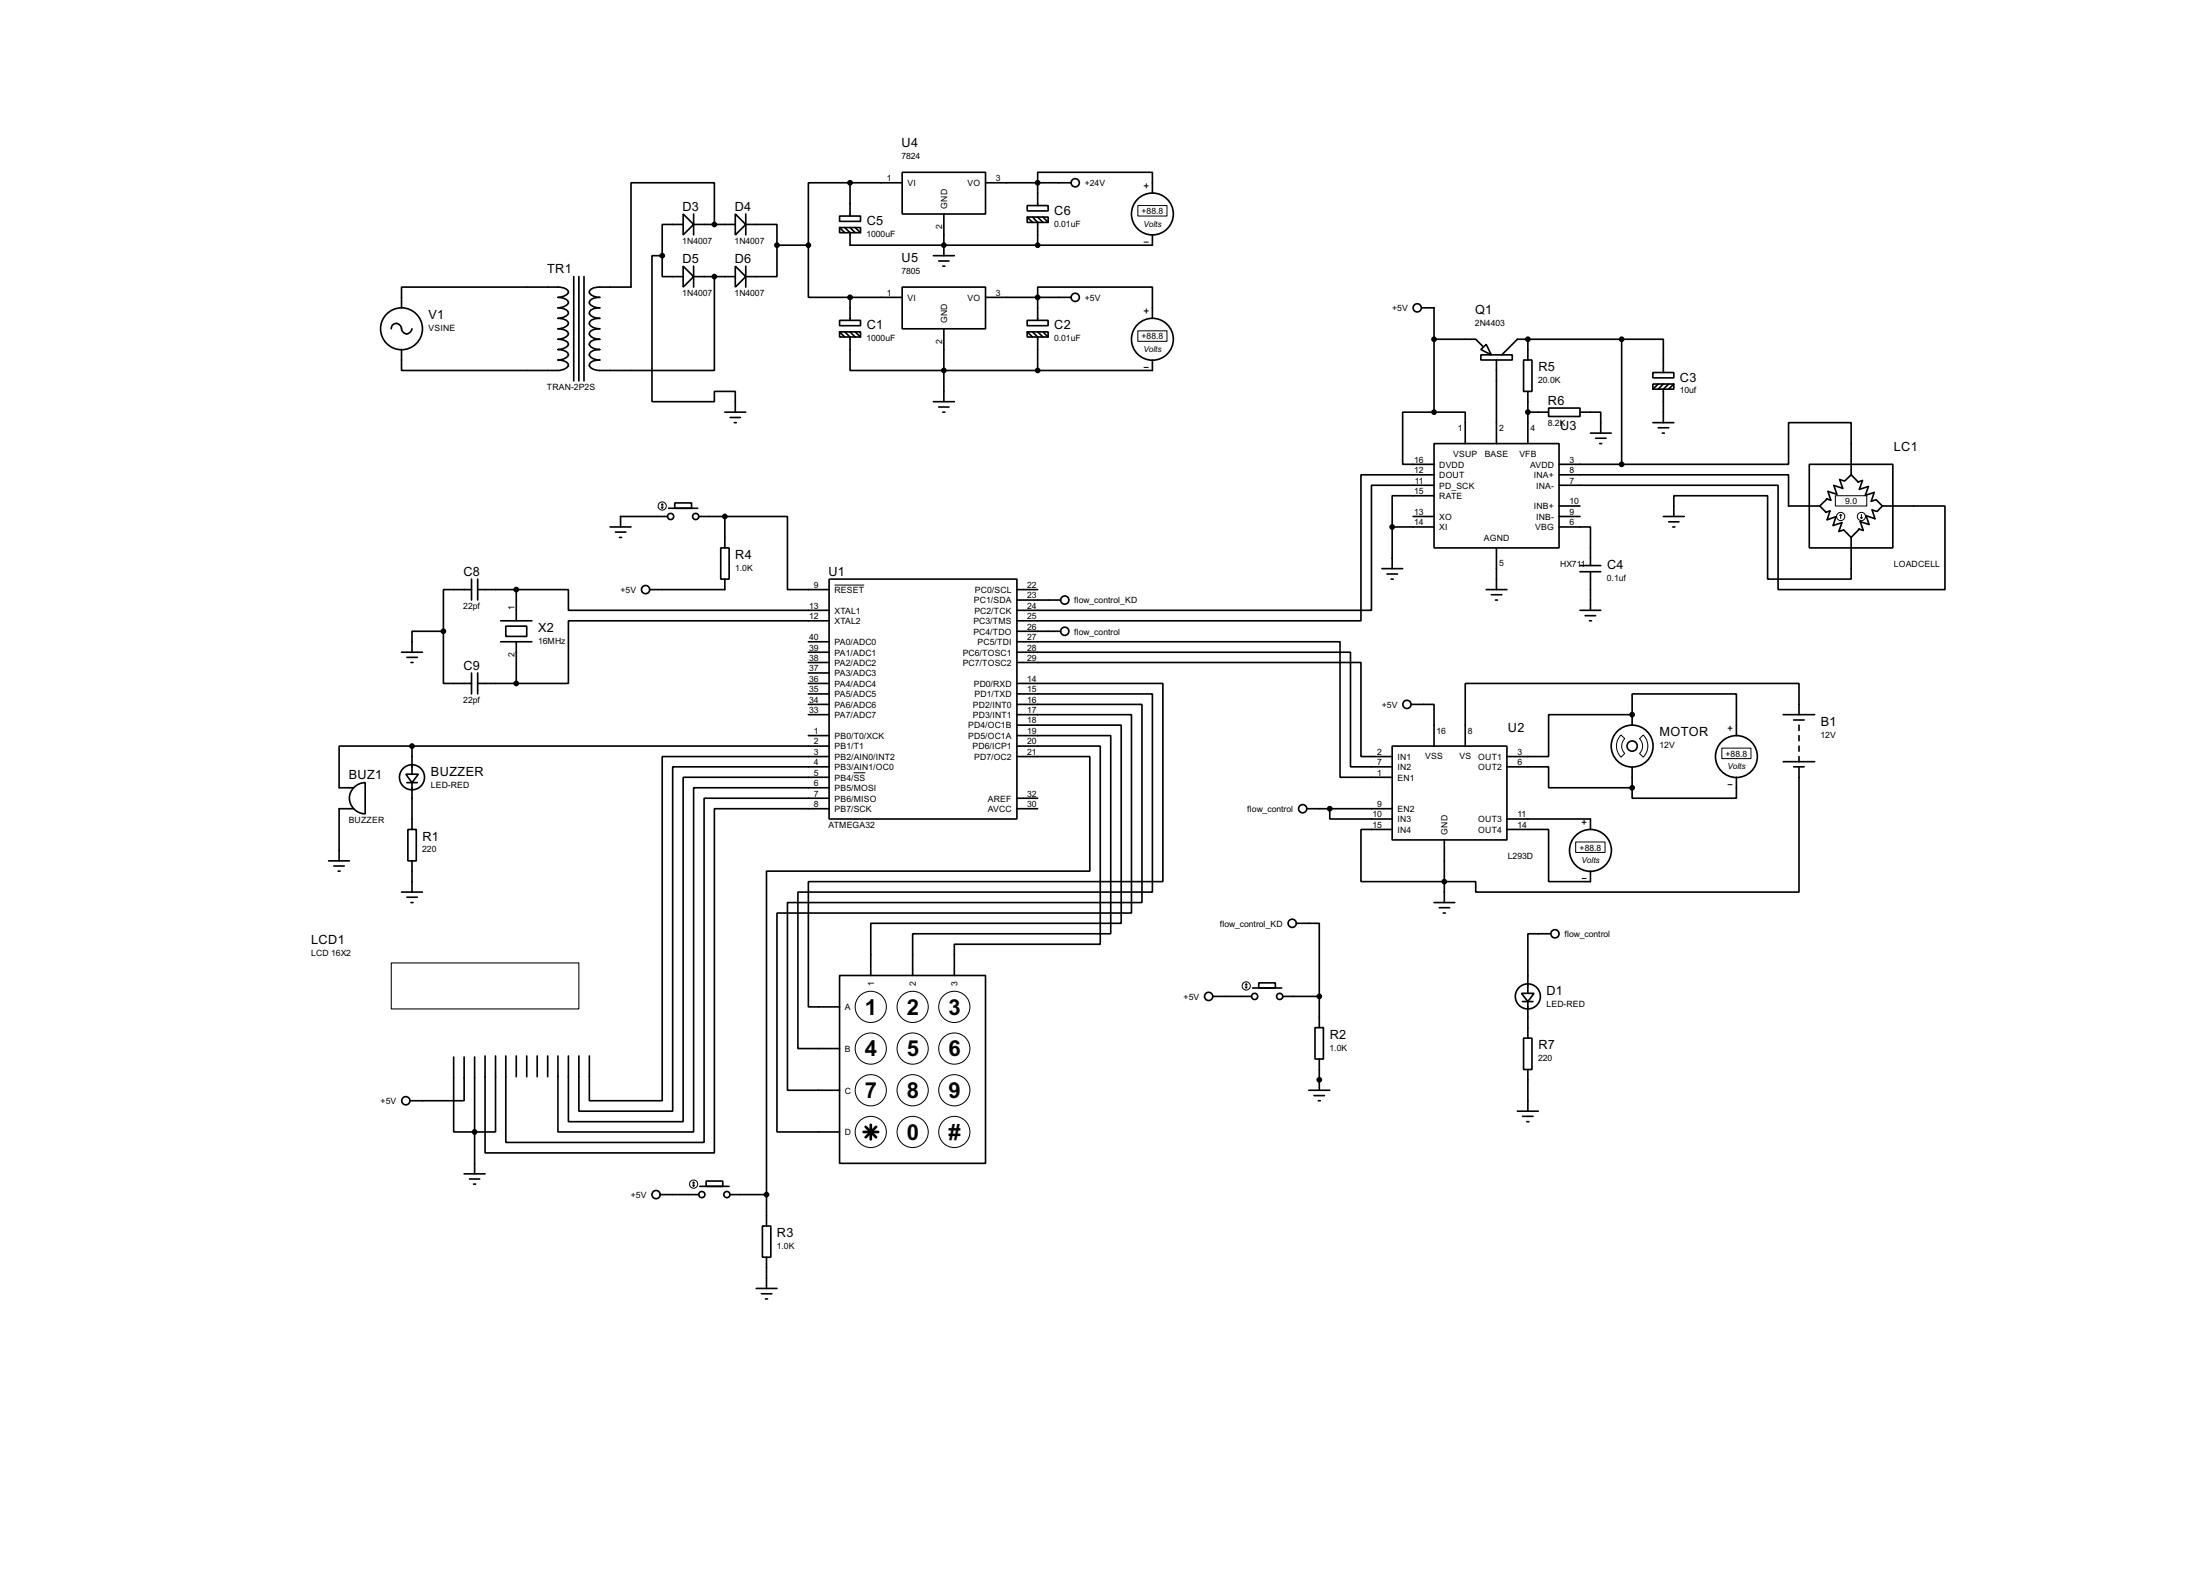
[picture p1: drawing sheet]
<svg xmlns="http://www.w3.org/2000/svg" width="536mm" height="383mm" viewBox="0 0 536 383" stroke-linecap="round" stroke-linejoin="round" font-family="sans-serif">
<g fill="none" stroke="#000" stroke-width=".4">
<path d="M166.4 52.1l2.6 2.6-2.6 2.5zM166.4 54.7h-5.1v7.6M169 54.7h10.1M169 52.1v5.1M174 54.7v-10.2h-20.3v25.4h-7.6a2.12 2.12 0 0 0-2.5 1.3 2.4 2.4 0 0 0 2.5 1.2 2.14 2.14 0 0 0-2.5 1.3 2.4 2.4 0 0 0 2.5 1.3 2.09 2.09 0 0 0-2.5 1.3 2.4 2.4 0 0 0 2.5 1.2 2.12 2.12 0 0 0-2.5 1.3 2.35 2.35 0 0 0 2.5 1.3 2.12 2.12 0 0 0-2.5 1.2 2.41 2.41 0 0 0 2.5 1.3 2.12 2.12 0 0 0-2.5 1.3 2.4 2.4 0 0 0 2.5 1.2 2.14 2.14 0 0 0-2.5 1.3 2.4 2.4 0 0 0 2.5 1.3 2.09 2.09 0 0 0-2.5 1.3 2.4 2.4 0 0 0 2.5 1.2h27.9v-22.8M179.1 52.1l2.6 2.6-2.6 2.5zM181.7 54.7h7.6v5M181.7 52.1v5.1M189.3 59.7v7.7h-7.6M189.3 59.7h7.6M196.9 59.7v12.7h10.2M204.5 52.6h5.1v1.3h-5.1z"/>
<path d="M204.5 55.4h5.1v1.3h-5.1zM204.5 55.4l1.3 1.3M205.8 55.4l1.3 1.3v3h73.6v-2.5M207.1 44.5h-10.2v15.2M207.1 44.5v8.1M207.1 44.5h12.7M207.1 55.4l1.2 1.3M208.3 55.4l1.3 1.3M219.8 42h20.3v10.1h-20.3zM229.9 52.1v10.2M240.1 44.5h20.8M250.2 50.1h5.1v1.3h-5.1z"/>
<path d="M250.2 52.9h5.1v1.3h-5.1zM250.2 52.9l1.3 1.3M251.5 52.9l1.3 1.3v5.5M252.8 52.9l1.3 1.3M254.1 52.9l1.2 1.3M280.7 47v-5h-27.9v8.1M97.8 75v-5.1h38.7a2.03 2.03 0 0 1 2 1.3 2.68 2.68 0 0 1-2.6 1.2h.6a2.06 2.06 0 0 1 2 1.3 2.68 2.68 0 0 1-2.6 1.3h.6a2 2 0 0 1 2 1.3 2.68 2.68 0 0 1-2.6 1.2h.6a2.03 2.03 0 0 1 2 1.3 2.61 2.61 0 0 1-2.6 1.3h.6a2.03 2.03 0 0 1 2 1.2 2.7 2.7 0 0 1-2.6 1.3h.6a2.03 2.03 0 0 1 2 1.3 2.68 2.68 0 0 1-2.6 1.2h.6a2.06 2.06 0 0 1 2 1.3 2.68 2.68 0 0 1-2.6 1.3h.6a2 2 0 0 1 2 1.3 2.68 2.68 0 0 1-2.6 1.2h-38.1v-5.1M139.8 67.4v25.4M141 67.4v25.4M142.3 67.4v25.4M161.3 62.3v5.1h5.1M161.3 62.3h-2.5v35.5h15.2v-2.5h5.1v5.1"/>
<path d="M166.4 64.8l2.6 2.6-2.6 2.5zM169 67.4h10.1M169 64.8v5.1M179.1 64.8l2.6 2.6-2.6 2.5zM181.7 64.8v5.1M204.5 78h5.1v1.3h-5.1zM207.1 72.4v5.6M207.1 72.4h12.7M219.8 69.9h20.3v10.2h-20.3zM227.4 62.3h5.1M228.7 63.6h2.5M229.7 64.8h.5"/>
<path d="M240.1 72.4h20.8M250.2 78h5.1v1.3h-5.1zM280.7 77.5v-7.6h-27.9v8.1M346.3 75h3v25.4M95.3 80.1a1.3 1.3 0 0 1 1.5-1.3 1.3 1.3 0 0 1 1.1 1.6 1.27 1.27 0 0 0 1.3 .9 1.27 1.27 0 0 0 1.2-1.2M204.5 80.8h5.1v1.3h-5.1zM204.5 80.8l1.3 1.3M205.8 80.8l1.3 1.3v8.1h73.6v-2.5M207.1 80.8l1.2 1.3M208.3 80.8l1.3 1.3M227.4 97.8h5.1M228.7 99.1h2.5"/>
<path d="M229.9 80.1v17.7M250.2 80.8h5.1v1.3h-5.1zM250.2 80.8l1.3 1.3M251.5 80.8l1.3 1.3v8.1M252.8 80.8l1.3 1.3M254.1 80.8l1.2 1.3M349.3 82.6h10.2l1.7 1.8M360.7 85.1l1.3-1.2 1.3 2.5zM360.7 86.4h7.7v1.3h-7.7zM364.5 87.7v20.3M371.1 87.7h2.1v7.6h-2.1zM372.2 82.6v5.1"/>
<path d="M372.2 95.3v12.7M377.2 99.4h7.7v2h-7.7zM395 82.6h10.2v8.1M395 82.6h-25.4l-3.8 3.8M395 82.6v30.5M402.6 90.7h5.1v1.3h-5.1zM402.6 93.5h5.1v1.3h-5.1zM403.9 93.5l-1.3 1.3M405.2 93.5l-1.3 1.3M406.5 93.5l-1.3 1.3v8.1M407.7 93.5l-1.2 1.3M176.6 100.4h5.1"/>
<path d="M177.9 101.7h2.5M178.9 102.9h.5M229.7 100.4h.5M349.3 108h30.5v25.4h-30.5zM349.3 115.6h-17.8v35.6h-83.8M349.3 118.2h-15.2v30.4h-86.4M349.3 100.4h-7.6v12.7h7.6M349.3 100.4h7.6v7.6M372.2 100.4h5M379.8 115.6h55.9v7.6h7.6M379.8 118.2h53.3v25.4h40.7v-20.4h-15.3M379.8 113.1h15.2"/>
<path d="M384.9 100.4h5v5.1M387.4 105.5h5.1M388.7 106.7h2.5M389.7 108h.5M395 113.1h40.7v-10.2h15.2v12.7M402.6 102.9h5.1M403.9 104.2h2.6M404.9 105.5h.5M440.7 113.1h20.4v20.3h-20.4zM449.2 117.1l-1.1-.3 .8 2.1-2.2-.7 .7 2.2-2.1-.7 .7 2.1-1.1-.3M450.9 115.6l1.8 1.8M450.9 115.6l-1.5 1.5"/>
<path d="M452.6 117.4l1.1-.4-.8 2.2 2.2-.7-.7 2.1 2.1-.7-.7 2.2 1.1-.4M148.6 128.3h5.1M149.9 129.6h2.6M150.9 130.9h.5M162.6 125.8h-11.4v2.5M162.9 123.8h7.1M164.4 122.5h4.1v1.3h-4.1zM170.2 125.8h6.4M175.6 133.4h2v7.6h-2zM176.6 125.8h15.2v17.8h10.2M176.6 125.8v7.6M336.6 138.5h5.1"/>
<path d="M337.9 139.8h2.5M339.1 128.3h10.2M339.1 128.3v10.2M344.2 125.8h5.1M349.3 120.7h-10.2v7.6M364.5 133.4v10.2M379.8 128.3h7.6v9.4M379.8 125.8h5.1M379.8 123.2h5.1M384.9 139.2h5M384.9 137.7h5M387.4 139.2v9.4"/>
<path d="M405.2 125.8h5.1M406.5 127.1h2.5M407.5 128.3h.5M407.7 125.8v-5.1h22.9v20.3h20.3v-10.1M443.3 123.2l1.5 1.6M444.7 124.8l1.1-.4-.7 2.2 2.1-.8-.7 2.2 2.2-.7-.8 2.1 1.1-.3M445.1 121.5l-1.8 1.7M449.1 129.1l1.8 1.8M452.9 128.8l-2 2.1M457 121.7l1.5 1.5M457.1 124.5l-1.1-.3 .7 2.1-2.1-.7 .7 2.1-2.2-.7 .8 2.2-1.1-.4M458.5 123.2l-1.2 1.3"/>
<path d="M97.8 158.8h5.1M108 153.7v12.7h6.9M108 153.7h-7.6v5.1M114.9 143.6h-6.9v10.1M114.9 141v5.1M116.4 143.6h9.4M116.4 141v5.1M122 151.2h7.6M122 156.3h7.6M123.2 152.5h5.1v2.5h-5.1zM125.8 143.6h12.7v5h63.5M125.8 143.6v7.6"/>
<path d="M125.8 156.3v10.1M176.6 141v2.6h-18.3M196.9 156.3h5.1M196.9 158.8h5.1M202 141h45.7v58.4h-45.7zM202 151.2h-63.5v15.2h-12.7M247.7 158.8h81.3v27.9h10.1M247.7 156.3h78.7v33h12.7M247.7 153.7h10.7M247.7 143.6h5.1M247.7 146.1h10.7M338.9 141h.5"/>
<path d="M362 143.6h5.1M363.3 144.8h2.5M364.3 146.1h.5M384.9 148.6h5M386.1 149.9h2.6M387.2 151.2h.5M99.1 160.1h2.6M100.1 161.3h.5M114.9 163.9v5.1M116.4 166.4h9.4M116.4 163.9v5.1M196.9 166.4h5.1"/>
<path d="M196.9 179.1h5.1M196.9 169h5.1M196.9 171.5h5.1M196.9 174h5.1M196.9 161.3h5.1M196.9 163.9h5.1M247.7 176.6h25.4v48.2h-61v12.7M247.7 179.1h22.9v48.3h-48.3v10.1M247.7 166.4h35.6v48.3h-86.4v30.5h7.6M247.7 169h33v48.2h-86.3v38.1h10.1M247.7 171.5h30.5v48.3h-86.4v45.7h12.7M247.7 174h27.9v48.3h-86.3v53.3h15.2"/>
<path d="M247.7 161.3h83.8v22.9h7.6M343.7 171.5h5.6v10.2M397.6 174h-20.4v10.2h-10.1M397.6 174v-5h25.4v10.1M397.6 174v2.6M434.4 174h7.6M436.9 175.3h2.6M438.2 174v-7.6h-81.3v15.3M438.2 176.6v1.3M438.2 179.1v1.3M86.2 196.9h-3.6v12.7M86.3 191.7a3.9 3.9 0 0 1 2.7-1.1v7.6a3.8 3.8 0 0 1-3.6-2.4 3.8 3.8 0 0 1 .9-4.1z"/>
<path d="M98.9 188.5h3l-1.5 2.1zM99.1 190.6h2.6M100.4 181.7h-17.8v10.1h3.6M100.4 181.7v6.8M100.4 190.6v11.4M100.4 181.7h101.6M202 184.2h-40.7v83.8h-17.7v-10.9M202 186.7h-38.1v83.9h-22.9v-13.5M202 189.3h-35.6v83.8h-27.9v-16M202 191.8h-33v83.8h-33.1v-18.5M202 194.4h-30.5v83.8h-48.3v-21.1M202 196.9h-28v83.8h-55.8v-23.6"/>
<path d="M247.7 181.7h20.3v48.2h-35.5v7.6M247.7 184.2h17.8v27.9h-78.8v78.8M247.7 196.9h5.1M247.7 194.4h5.1M318.3 196.9h20.8M323.9 196.9v2.5h15.2M339.1 181.7h28v22.8h-28zM367.1 186.7h10.1v5.1h20.4M367.1 199.4h20.3v2.6M397.6 186.7v5.1M423 189.3v5.1h-25.4v-2.6M434.4 185.5h7.6"/>
<path d="M436.9 186.7h2.6M438.2 186.7v30.5h-78.7v-2.5h-28v-12.7h7.6M438.2 181.7v1.2M438.2 184.2v1.3M80.1 209.6h5M81.3 210.9h2.6M82.4 212.1h.5M97.8 217.2h5.1M99.1 218.5h2.6M99.4 202h2v7.6h-2zM100.1 219.8h.5M100.4 209.6v7.6"/>
<path d="M349.3 219.8h5.1M351.8 204.5v15.3M367.1 202h10.1v12.7h10.2v-2.6M204.5 237.5h35.6v45.8h-35.6zM306.6 239.3h4.1v1.3h-4.1zM315.8 224.8h5.6v17.8M350.6 221h2.5M351.6 222.3h.5M377.8 227.4h-5.6v14.5M113.1 257.4v10.6h-13.2M115.6 257.4v28.4M120.7 257.1v18.5h-10.2v-18.2"/>
<path d="M125.8 257.1v5.1M128.3 257.1v5.1M130.9 257.1v5.1M133.4 257.1v5.1M295.5 242.6h9.4M305.1 240.6h7.1M312.5 242.6h8.9M320.3 250.2h2.1v7.7h-2.1zM321.4 242.6v7.6M321.4 257.9v7.6M370.6 241.9h3.1l-1.5 2zM370.9 243.9h2.5"/>
<path d="M371.1 252.8h2.1v7.6h-2.1zM372.2 243.9v8.9M318.8 265.5h5.1M320.1 266.8h2.5M321.1 268h.5M369.6 270.6h5.1M370.9 271.8h2.5M371.9 273.1h.5M372.2 260.4v10.2M113.1 285.8h5.1M114.4 287.1h2.5M115.4 288.3h.5"/>
<path d="M160.8 290.9h9.4M170.5 288.9h7.1M172 287.6h4.1v1.3h-4.1zM177.9 290.9h8.8M185.7 298.5h2.1v7.6h-2.1zM186.7 290.9v7.6M184.2 313.7h5.1M185.5 315h2.5M186.5 316.3h.5M186.7 306.1v7.6"/>
<circle cx="261.9" cy="44.5" r="1"/>
<circle cx="280.7" cy="52.1" r="5.1"/>
<circle cx="261.9" cy="72.4" r="1"/>
<circle cx="345.2" cy="75" r="1"/>
<circle cx="97.8" cy="80.1" r="5.1"/>
<circle cx="280.7" cy="82.6" r="5.1"/>
<circle cx="163.3" cy="125.8" r=".75"/>
<circle cx="169.4" cy="125.8" r=".75"/>
<circle cx="157.2" cy="143.6" r="1"/>
<circle cx="259.3" cy="146.1" r="1"/>
<circle cx="259.3" cy="153.7" r="1"/>
<circle cx="342.7" cy="171.5" r="1"/>
<circle cx="100.3" cy="189.3" r="3.1"/>
<circle cx="317.3" cy="196.9" r="1"/>
<circle cx="397.5" cy="181.7" r="5.1"/>
<circle cx="397.5" cy="181.7" r="1.25"/>
<circle cx="422.9" cy="184.2" r="5.1"/>
<circle cx="387.4" cy="207.1" r="5.1"/>
<circle cx="314.7" cy="224.8" r="1"/>
<circle cx="378.7" cy="227.4" r="1"/>
<circle cx="294.4" cy="242.6" r="1"/>
<circle cx="305.6" cy="242.6" r=".75"/>
<circle cx="311.7" cy="242.6" r=".75"/>
<circle cx="372.1" cy="242.6" r="3.1"/>
<circle cx="98.8" cy="268" r="1"/>
<circle cx="159.8" cy="290.9" r="1"/>
<circle cx="170.9" cy="290.9" r=".75"/>
<circle cx="177" cy="290.9" r=".75"/>
</g>
<g fill="#000">
<circle cx="229.9" cy="59.7" r=".2"/>
<circle cx="372.2" cy="82.6" r=".2"/>
<circle cx="397.6" cy="174" r=".2"/>
<circle cx="321.4" cy="262.9" r=".2"/>
</g>
<g fill="none" stroke="#000" stroke-width=".24">
<path d="M277.2 50.1h7.1v2.5h-7.1zM278.7 45.3h1M278.7 59h1M279.2 44.8v1M278.7 75.7h1M279.2 75.2v1.1M277.2 80.6h7.1v2.5h-7.1zM278.7 89.5h1M161.1 123.5l.2 .3M161.3 122.7v1.1M161.3 122.7l.3 .3M161.3 122.7l-.2 .3"/>
<path d="M161.6 123.5l-.3 .3M447.1 120.7h7.6v2.5h-7.6zM448.4 125.3l.2 .2M448.4 125.3l-.3 .2M448.4 125.3v1M453.2 126l.2 .3M453.4 125.3v1M453.7 126l-.3 .3M203.3 142.5h7.2M394.9 179l.9 .9a2.54 2.54 0 0 0 0 3.6l-.9 .9a3.8 3.8 0 0 1 0-5.4zM399.4 179.9l.9-.9a3.8 3.8 0 0 1 0 5.4l-.9-.9a2.54 2.54 0 0 0 0-3.6zM420.9 177.3h1"/>
<path d="M421.4 176.8v1.1M207.9 188.2h2.9M385.9 199.7v1M419.4 182.2h7.1v2.5h-7.1zM420.9 191.1h1M383.8 205h7.2v2.6h-7.2zM385.4 200.2h1M385.4 213.9h1M303.6 239.6v1M303.6 239.6l.2 .2M303.6 239.6l-.3 .2M303.3 240.3l.3 .3"/>
<path d="M303.8 240.3l-.2 .3M168.7 288.6l.3 .3M169 287.8v1.1M169 287.8l.2 .3M169 287.8l-.3 .3M169.2 288.6l-.2 .3"/>
<circle cx="161.3" cy="123.2" r="1"/>
<circle cx="448.3" cy="125.8" r="1"/>
<circle cx="453.4" cy="125.8" r="1"/>
<circle cx="212.1" cy="245.2" r="3.8"/>
<circle cx="212.1" cy="255.3" r="3.8"/>
<circle cx="222.3" cy="245.2" r="3.8"/>
<circle cx="222.3" cy="255.3" r="3.8"/>
<circle cx="232.4" cy="255.3" r="3.8"/>
<circle cx="232.4" cy="245.2" r="3.8"/>
<circle cx="303.5" cy="240.1" r="1"/>
<circle cx="212.1" cy="265.5" r="3.8"/>
<circle cx="212.1" cy="275.6" r="3.8"/>
<circle cx="222.3" cy="265.5" r="3.8"/>
<circle cx="222.3" cy="275.6" r="3.8"/>
<circle cx="232.4" cy="275.6" r="3.8"/>
<circle cx="232.4" cy="265.5" r="3.8"/>
<circle cx="168.9" cy="288.3" r="1"/>
</g>
<path d="M210.4 275.6h3.5M210.9 274.4l2.5 2.5M212.1 273.9v3.5M213.4 274.4l-2.5 2.5" fill="none" stroke="#000" stroke-width=".65"/>
<g fill="#000" stroke="#000" stroke-width=".4">
<circle cx="174" cy="54.7" r=".5"/>
<circle cx="189.2" cy="59.7" r=".5"/>
<circle cx="196.9" cy="59.7" r=".5"/>
<circle cx="207" cy="44.5" r=".5"/>
<circle cx="229.9" cy="59.7" r=".5"/>
<circle cx="252.7" cy="44.5" r=".5"/>
<circle cx="252.7" cy="59.7" r=".5"/>
<circle cx="161.3" cy="62.3" r=".5"/>
<circle cx="174" cy="67.4" r=".5"/>
<circle cx="207" cy="72.4" r=".5"/>
<circle cx="252.7" cy="72.4" r=".5"/>
<circle cx="229.9" cy="90.2" r=".5"/>
<circle cx="252.7" cy="90.2" r=".5"/>
<circle cx="349.3" cy="82.6" r=".5"/>
<circle cx="372.1" cy="82.6" r=".5"/>
<circle cx="395" cy="82.6" r=".5"/>
<circle cx="349.3" cy="100.4" r=".5"/>
<circle cx="372.1" cy="100.4" r=".5"/>
<circle cx="395" cy="113.1" r=".5"/>
<circle cx="176.5" cy="125.8" r=".5"/>
<circle cx="339.1" cy="128.3" r=".5"/>
<circle cx="108" cy="153.7" r=".5"/>
<circle cx="125.7" cy="143.6" r=".5"/>
<circle cx="125.7" cy="166.4" r=".5"/>
<circle cx="397.5" cy="174" r=".5"/>
<circle cx="100.3" cy="181.7" r=".5"/>
<circle cx="323.9" cy="196.9" r=".5"/>
<circle cx="397.5" cy="191.8" r=".5"/>
<circle cx="351.8" cy="214.7" r=".5"/>
<circle cx="321.3" cy="242.6" r=".5"/>
<circle cx="115.6" cy="275.6" r=".5"/>
<circle cx="321.3" cy="262.9" r=".5"/>
<circle cx="186.7" cy="290.9" r=".5"/>
</g>
<path d="M95.3 234.5h45.7v11.2h-45.7z" fill="none" stroke="#000" stroke-width=".25"/>
<g font-size="6">
<text x="210.7" y="247.1">1</text>
<text x="220.9" y="247.1">2</text>
<text x="231" y="247.1">3</text>
<text x="210.7" y="257.2">4</text>
<text x="220.9" y="257.2">5</text>
<text x="231" y="257.2">6</text>
<text x="210.7" y="267.4">7</text>
<text x="220.9" y="267.4">8</text>
<text x="231" y="267.4">9</text>
<text x="220.9" y="277.5">0</text>
<text x="231" y="277.5">#</text>
</g>
<g font-size="3.5">
<text x="219.6" y="35.7">U4</text>
<text x="166.3" y="51.3">D3</text>
<text x="179" y="51.3">D4</text>
<text x="256.8" y="52.2">C6</text>
<text x="211.1" y="54.8">C5</text>
<text x="166.3" y="64">D5</text>
<text x="179" y="64">D6</text>
<text x="219.6" y="63.7">U5</text>
<text x="133.3" y="66.6">TR1</text>
<text x="104.4" y="77.6">V1</text>
<text x="359.3" y="76.4">Q1</text>
<text x="211.1" y="80.2">C1</text>
<text x="256.8" y="80.2">C2</text>
<text x="374.7" y="90.3">R5</text>
<text x="409.2" y="92.9">C3</text>
<text x="377.1" y="98.6">R6</text>
<text x="380" y="104.7">U3</text>
<text x="461.3" y="109.7">LC1</text>
<text x="179.1" y="136.1">R4</text>
<text x="112.9" y="140.2">C8</text>
<text x="201.8" y="140.2">U1</text>
<text x="391.5" y="138.6">C4</text>
<text x="131.1" y="153.8">X2</text>
<text x="112.9" y="163">C9</text>
<text x="367.3" y="178.3">U2</text>
<text x="404.3" y="179.2">MOTOR</text>
<text x="443.5" y="176.7">B1</text>
<text x="85" y="189.8">BUZ1</text>
<text x="105" y="188.9">BUZZER</text>
<text x="102.9" y="204.7">R1</text>
<text x="75.8" y="229.8">LCD1</text>
<text x="376.7" y="242.3">D1</text>
<text x="323.9" y="252.9">R2</text>
<text x="374.7" y="255.5">R7</text>
<text x="189.3" y="301.2">R3</text>
</g>
<g font-size="2.4">
<text x="219.6" y="38.7">7824</text>
<text x="216.1" y="44.1">1</text>
<text x="221" y="45.3">VI</text>
<text x="235.7" y="45.3">VO</text>
<text x="242.6" y="44.1">3</text>
<text x="264.2" y="45.3">+24V</text>
<text x="230.7" y="50.8" transform="rotate(-90 230.7 50.8)">GND</text>
<text x="278.1" y="52.2">+88.8</text>
<text x="166.2" y="59.4">1N4007</text>
<text x="178.9" y="59.4">1N4007</text>
<text x="211.1" y="57.7">1000uF</text>
<text x="229.5" y="55.8" transform="rotate(-90 229.5 55.8)">2</text>
<text x="256.8" y="55.1">0.01uF</text>
<text x="216.1" y="72">1</text>
<text x="219.6" y="66.6">7805</text>
<text x="242.6" y="72">3</text>
<text x="166.2" y="72.1">1N4007</text>
<text x="178.9" y="72.1">1N4007</text>
<text x="221" y="73.2">VI</text>
<text x="235.7" y="73.2">VO</text>
<text x="264.2" y="73.2">+5V</text>
<text x="339.1" y="75.8">+5V</text>
<text x="104.4" y="80.5">VSINE</text>
<text x="211.1" y="83.1">1000uF</text>
<text x="229.5" y="83.8" transform="rotate(-90 229.5 83.8)">2</text>
<text x="230.7" y="78.7" transform="rotate(-90 230.7 78.7)">GND</text>
<text x="256.8" y="83.1">0.01uF</text>
<text x="278.1" y="82.6">+88.8</text>
<text x="359.3" y="79.3">2N4403</text>
<text x="133.2" y="95">TRAN-2P2S</text>
<text x="374.6" y="93.2">20.0K</text>
<text x="409.2" y="95.8">10uf</text>
<text x="355.1" y="105.1">1</text>
<text x="365.2" y="105.1">2</text>
<text x="372.8" y="105.1">4</text>
<text x="377" y="103.6">8.2K</text>
<text x="344.5" y="112.7">16</text>
<text x="350.6" y="113.9">DVDD</text>
<text x="354" y="111.3">VSUP</text>
<text x="361.6" y="111.3">BASE</text>
<text x="370.1" y="111.3">VFB</text>
<text x="372.7" y="113.9">AVDD</text>
<text x="382.3" y="112.7">3</text>
<text x="344.5" y="115.2">12</text>
<text x="344.6" y="117.8">11</text>
<text x="350.6" y="116.4">DOUT</text>
<text x="350.6" y="119">PD_SCK</text>
<text x="373.6" y="116.4">INA+</text>
<text x="374.2" y="119">INA-</text>
<text x="382.3" y="115.2">8</text>
<text x="382.3" y="117.8">7</text>
<text x="344.5" y="120.3">15</text>
<text x="344.5" y="125.4">13</text>
<text x="350.6" y="121.5">RATE</text>
<text x="373.6" y="124">INB+</text>
<text x="382.3" y="122.8">10</text>
<text x="382.3" y="125.4">9</text>
<text x="449.5" y="122.8">9.0</text>
<text x="344.5" y="127.9">14</text>
<text x="350.6" y="126.6">XO</text>
<text x="350.6" y="129.1">XI</text>
<text x="361.4" y="131.7">AGND</text>
<text x="373.9" y="129.1">VBG</text>
<text x="374.2" y="126.6">INB-</text>
<text x="382.3" y="127.9">6</text>
<text x="365.2" y="137.9">5</text>
<text x="179.1" y="139">1.0K</text>
<text x="198.3" y="143.2">9</text>
<text x="250.2" y="143.2">22</text>
<text x="380" y="138.1">HX711</text>
<text x="391.4" y="141.6">0.1uf</text>
<text x="461.3" y="138.1">LOADCELL</text>
<text x="112.9" y="148.3">22pf</text>
<text x="125.4" y="148.6" transform="rotate(-90 125.4 148.6)">1</text>
<text x="151.1" y="144.4">+5V</text>
<text x="197.1" y="148.2">13</text>
<text x="203.3" y="144.4">RESET</text>
<text x="203.3" y="149.4">XTAL1</text>
<text x="237.2" y="146.9">PC1/SDA</text>
<text x="237.3" y="149.4">PC2/TCK</text>
<text x="237.5" y="144.4">PC0/SCL</text>
<text x="250.2" y="145.7">23</text>
<text x="250.2" y="148.2">24</text>
<text x="261.7" y="146.9">flow_control_KD</text>
<text x="197.1" y="150.8">12</text>
<text x="197.1" y="155.9">40</text>
<text x="203.3" y="152">XTAL2</text>
<text x="237.1" y="152">PC3/TMS</text>
<text x="237.1" y="154.5">PC4/TDO</text>
<text x="250.2" y="150.8">25</text>
<text x="250.2" y="153.3">26</text>
<text x="250.2" y="155.9">27</text>
<text x="261.7" y="154.5">flow_control</text>
<text x="125.4" y="160" transform="rotate(-90 125.4 160)">2</text>
<text x="131.1" y="156.7">16MHz</text>
<text x="197.1" y="160.9">38</text>
<text x="197.1" y="158.4">39</text>
<text x="203.3" y="159.6">PA1/ADC1</text>
<text x="203.3" y="157.1">PA0/ADC0</text>
<text x="234.5" y="159.6">PC6/TOSC1</text>
<text x="238.1" y="157.1">PC5/TDI</text>
<text x="250.2" y="158.4">28</text>
<text x="250.2" y="160.9">29</text>
<text x="197.1" y="166">36</text>
<text x="197.1" y="163.5">37</text>
<text x="203.3" y="167.2">PA4/ADC4</text>
<text x="203.3" y="164.7">PA3/ADC3</text>
<text x="203.3" y="162.1">PA2/ADC2</text>
<text x="234.5" y="162.1">PC7/TOSC2</text>
<text x="237.2" y="167.2">PD0/RXD</text>
<text x="250.2" y="166">14</text>
<text x="112.9" y="171.2">22pf</text>
<text x="197.1" y="173.6">33</text>
<text x="197.1" y="171.1">34</text>
<text x="197.1" y="168.6">35</text>
<text x="203.3" y="172.3">PA6/ADC6</text>
<text x="203.3" y="169.8">PA5/ADC5</text>
<text x="237" y="172.3">PD2/INT0</text>
<text x="237.4" y="169.8">PD1/TXD</text>
<text x="250.2" y="168.6">15</text>
<text x="250.2" y="171.1">16</text>
<text x="250.2" y="173.6">17</text>
<text x="336.6" y="172.3">+5V</text>
<text x="198.3" y="178.7">1</text>
<text x="203.3" y="179.9">PB0/T0/XCK</text>
<text x="203.3" y="174.8">PA7/ADC7</text>
<text x="235.8" y="177.4">PD4/OC1B</text>
<text x="235.8" y="179.9">PD5/OC1A</text>
<text x="237" y="174.8">PD3/INT1</text>
<text x="250.2" y="176.2">18</text>
<text x="250.2" y="178.7">19</text>
<text x="349.9" y="178.7">16</text>
<text x="357.6" y="178.7">8</text>
<text x="443.5" y="179.7">12V</text>
<text x="198.3" y="181.3">2</text>
<text x="198.3" y="183.8">3</text>
<text x="203.3" y="182.5">PB1/T1</text>
<text x="203.3" y="185">PB2/AIN0/INT2</text>
<text x="236.9" y="182.5">PD6/ICP1</text>
<text x="237.3" y="185">PD7/OC2</text>
<text x="250.2" y="181.3">20</text>
<text x="250.2" y="183.8">21</text>
<text x="335.5" y="183.8">2</text>
<text x="340.4" y="185">IN1</text>
<text x="347.1" y="184.9">VSS</text>
<text x="355.5" y="184.9">VS</text>
<text x="360.1" y="185">OUT1</text>
<text x="369.6" y="183.8">3</text>
<text x="404.2" y="182.2">12V</text>
<text x="420.3" y="184.2">+88.8</text>
<text x="104.9" y="191.8">LED-RED</text>
<text x="198.3" y="186.3">4</text>
<text x="198.3" y="188.9">5</text>
<text x="198.3" y="191.4">6</text>
<text x="203.3" y="187.5">PB3/AIN1/OC0</text>
<text x="203.3" y="190.1">PB4/SS</text>
<text x="335.5" y="186.3">7</text>
<text x="335.5" y="188.9">1</text>
<text x="340.4" y="187.5">IN2</text>
<text x="340.4" y="190.1">EN1</text>
<text x="360.1" y="187.5">OUT2</text>
<text x="369.6" y="186.3">6</text>
<text x="198.3" y="194">7</text>
<text x="198.3" y="196.5">8</text>
<text x="203.3" y="192.6">PB5/MOSI</text>
<text x="203.3" y="195.2">PB6/MISO</text>
<text x="203.3" y="197.7">PB7/SCK</text>
<text x="240.6" y="197.7">AVCC</text>
<text x="240.6" y="195.2">AREF</text>
<text x="250.2" y="194">32</text>
<text x="250.2" y="196.5">30</text>
<text x="303.8" y="197.7">flow_control</text>
<text x="335.5" y="196.5">9</text>
<text x="340.4" y="197.7">EN2</text>
<text x="84.9" y="200.4">BUZZER</text>
<text x="201.8" y="201.6">ATMEGA32</text>
<text x="334.3" y="199">10</text>
<text x="334.3" y="201.6">15</text>
<text x="340.4" y="200.2">IN3</text>
<text x="340.4" y="202.8">IN4</text>
<text x="352.6" y="203.2" transform="rotate(-90 352.6 203.2)">GND</text>
<text x="360.1" y="200.2">OUT3</text>
<text x="360.1" y="202.8">OUT4</text>
<text x="369.6" y="199">11</text>
<text x="369.6" y="201.6">14</text>
<text x="102.9" y="207.6">220</text>
<text x="367.3" y="209.3">L293D</text>
<text x="384.8" y="207.1">+88.8</text>
<text x="297.1" y="225.6">flow_control_KD</text>
<text x="75.8" y="232.7">LCD 16X2</text>
<text x="381.1" y="228.2">flow_control</text>
<text x="212.9" y="239.9" transform="rotate(-90 212.9 239.9)">1</text>
<text x="223.1" y="240" transform="rotate(-90 223.1 240)">2</text>
<text x="233.3" y="239.9" transform="rotate(-90 233.3 239.9)">3</text>
<text x="205.8" y="246">A</text>
<text x="288.3" y="243.4">+5V</text>
<text x="376.7" y="245.2">LED-RED</text>
<text x="205.8" y="256.1">B</text>
<text x="323.9" y="255.9">1.0K</text>
<text x="374.6" y="258.4">220</text>
<text x="92.7" y="268.8">+5V</text>
<text x="205.8" y="266.3">C</text>
<text x="205.8" y="276.4">D</text>
<text x="153.7" y="291.7">+5V</text>
<text x="189.2" y="304.1">1.0K</text>
</g>
<g font-size="2.3">
<text x="278.5" y="55.2">Volts</text>
<text x="278.5" y="85.7">Volts</text>
<text x="420.8" y="187.3">Volts</text>
<text x="385.2" y="210.2">Volts</text>
</g>
</svg>
